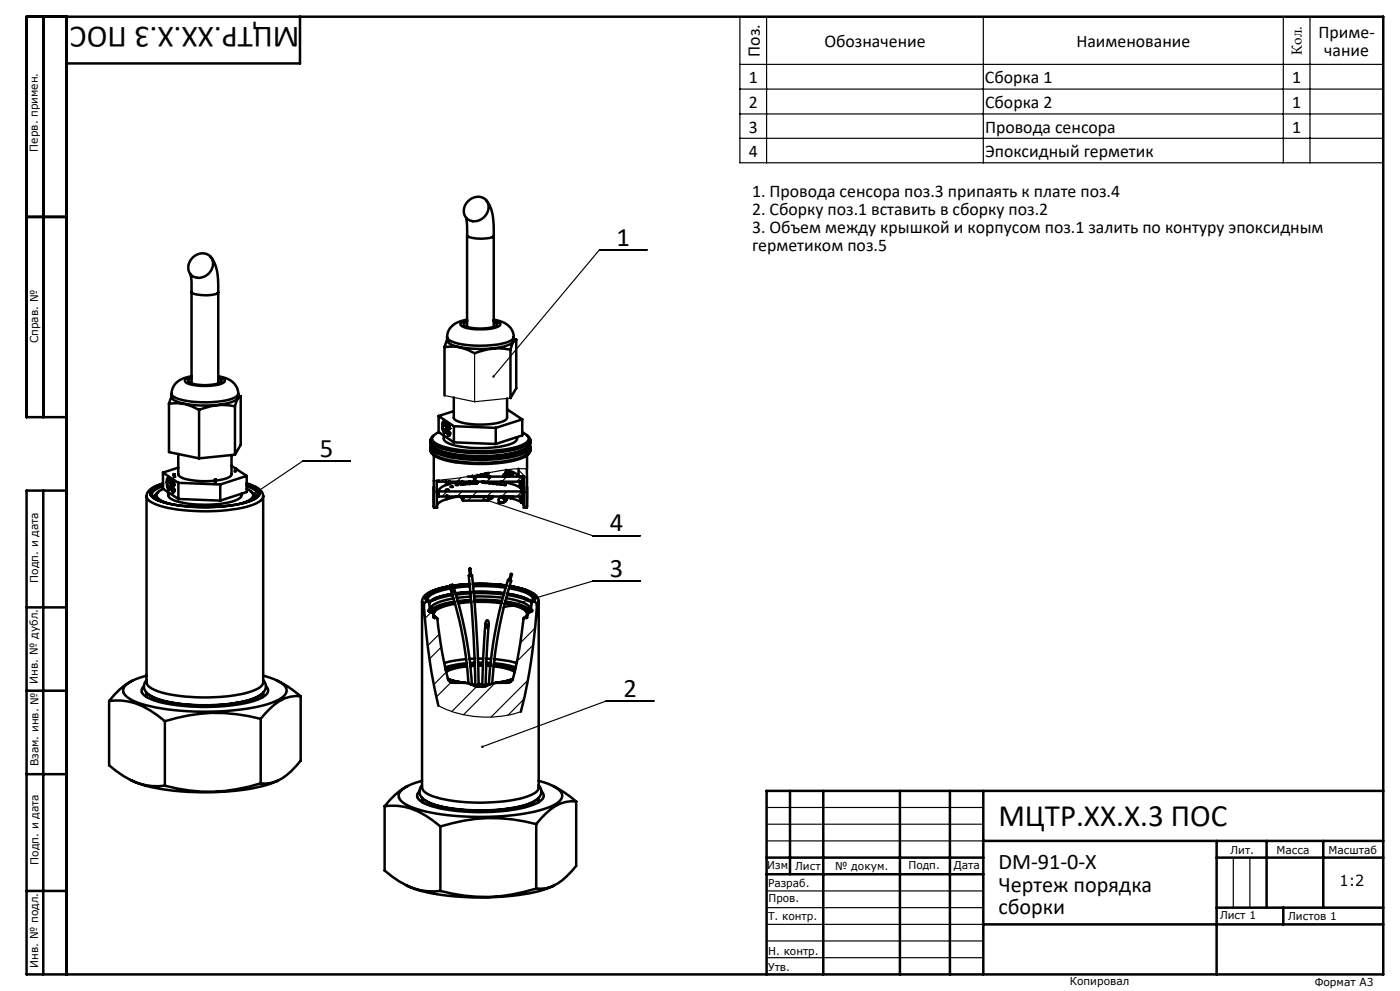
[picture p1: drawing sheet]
<svg xmlns="http://www.w3.org/2000/svg" width="420mm" height="297mm" viewBox="0 0 420 297" stroke-linecap="round" stroke-linejoin="round" font-family="sans-serif">
<g fill="none" stroke="#000" stroke-width=".35">
<path d="M222 5h193v43.8h-193zM222 19.3h193M230 5v43.8M295 5v43.8M385 5v43.8M393 5v43.8M222 26.7h193M222 34.1h193M222 41.4h193M194.1 74.9h-14.3l-31.7 38M133.4 118.5l9 1.9M142.4 105.9v14.5"/>
<path d="M153.1 119.3l-10.7 1.1M105.1 138.2h-14.3l-14.4 9.7M130.1 146.9l.9 .9M130.2 151.4l.8 .7M133.1 143.8l-.6 .6M134.1 147.3l-1.5 1.5M138.3 143.2l-1.2 1.2M138.6 147.3l-1.5 1.5M141.4 148.9l-1 1.1M143.1 142.8l-1.6 1.6M143.1 147.3l-1.5 1.5M145 149.9l-.1 .1"/>
<path d="M145.1 149.6l32.7 10.9h14.3M145.9 148.9l-.2 .3M147.6 142.8l-1.6 1.6M147.6 147.3l-1.5 1.5M150 148.9l.9 .1M150.3 149l1.3 1.4M152 142.8l-1.5 1.6M152.1 147.3l-1.5 1.5M152.5 142.4l-.2 .2M155.5 140.9l2.6 2.5M156.5 142.8l-1.5 1.6M156.6 147.3l-1.5 1.5"/>
<path d="M157.2 151.4l.7 .7M157.2 147l.9 .9M158.1 140.5a39 39 0 0 0-11.8 1.2l-8.6 1.6-7.6 .8M136.2 176.7l-.6 .5M192.1 174.2h-14.3l-26.7 7.8M128 180.3l-.8 .8M129.3 183.5l-1.8 1.9M131.8 190l-3.5 3.5M132.4 194l-3.6 3.5M151.1 182l3-1.4a.55 .55 0 0 0-.4 .7 .55 .55 0 0 0 .6 .3zM160 193.3l-4.9 4.9M160.5 188.2l-4.4 4.5"/>
<path d="M131.5 211.5a32.9 32.9 0 0 0 24.7 1.8M133.9 201.4l-3.8 3.8M135.3 204.5l-4.4 4.4M143 205.8l-7.5 7.5M148.6 204.7l-9.5 9.5M157.2 209.5l-4.8 4.8M158.4 203.9l-11.1 11M196.1 210.1h-14.2l-37.2 13.7M230 242h65M230 247h65M230 252h65M370 257v15"/>
<path d="M375 257v15M230 267h65M230 272h65M230 277h65M230 282h65M230 287h65"/>
</g>
<g fill="none" stroke="#000" stroke-width=".75">
<path d="M13 5v120M20 5v287M90 5v14h-70M145.8 59.9a11.7 11.7 0 0 1 2.3 7.4v30.6M8 65h12M57.6 77.4a3.5 3.5 0 0 1 3.7-1.4 3.5 3.5 0 0 1 2.6 2.9 4.2 4.2 0 0 1-2.3 3.8 4.2 4.2 0 0 1-4.4-.4 3.7 3.7 0 0 1 .4-4.9zM63.1 76.9a12.9 12.9 0 0 1 2.4 8.5v29.5M139.9 65.3l.3 4.2-.1 28.4M140.2 70.6l.1 .2a9.9 9.9 0 0 0 7.8 0v-.1M140.3 60.4a3.5 3.5 0 0 1 6.2 .8 4.2 4.2 0 0 1-1.8 4.3 4.2 4.2 0 0 1-4.7 0 3.6 3.6 0 0 1 .3-5.1zM57.2 82.3l.3 5.4M65.4 87.6v.1a9.9 9.9 0 0 1-7.8 .1l-.1-.3v27.4"/>
<path d="M140.1 95.8a6.2 6.2 0 0 0-5.9 4.5l-.1 .7M140.1 96.4l-1 .7a2.03 2.03 0 0 0 2.2 1.1 13.8 13.8 0 0 0 7.6-.6l.2-.3-.1-.4-.9-.5M140.1 96l-1.3 .4a.77 .77 0 0 0-.6 1 10.1 10.1 0 0 0 6.5 1.3 7.6 7.6 0 0 0 5.4-1.4l-.4-.7-1.6-.6M148.1 95.8a6.3 6.3 0 0 1 6 4.4v.8M51.5 118.9l-.8 2.1M51.5 118v1a2.1 2.1 0 0 0 1.9 1.5 29.1 29.1 0 0 0 17.2-.5l.4-.3a1.63 1.63 0 0 0 .5-1.7M51.5 118a3.1 3.1 0 0 0 2.8 1.8 30.5 30.5 0 0 0 15.7-.5l1-.6 .5-.7M57.5 112.7a6.7 6.7 0 0 0-5.8 3.9l-.2 1.4M57.5 113.3l-.7 .4-.3 .4a3.1 3.1 0 0 0 2.7 1.2 11.2 11.2 0 0 0 7.2-.9v-.5l-.9-.6M57.5 113l-.5 .1a1.5 1.5 0 0 0-1.5 1.2 7.5 7.5 0 0 0 5.4 1.4 10.3 10.3 0 0 0 6.5-1.4l.1-.2a2.09 2.09 0 0 0-2-1.1M65.5 112.7a6.1 6.1 0 0 1 6 5.1l-.1 .2M71.5 118.4l.7 .4"/>
<path d="M72.2 118.8l-.8 .5-.9 2.4M72.2 118.8v14.5l-1.7 3M133.3 104a13 13 0 0 1 9.1 1.9 17.9 17.9 0 0 1 10.7-1.1M133.3 104v14.5M134.1 101.9l-.8 2.1M134.1 101l.1 1.2a6.2 6.2 0 0 0 4.7 2 29 29 0 0 0 14.2-1.1l1-.8v-1.3M134.1 101l.1 .2a6.4 6.4 0 0 0 4.7 2.1 29.5 29.5 0 0 0 14.2-1.1l.8-.6 .2-.6M136.1 119.1v6.2a5.5 5.5 0 0 0 4.4 1.7 20.4 20.4 0 0 0 11.3-1.2l.3-.6v-5.8M154.1 101.5l.8 .3M154.9 101.8a1.87 1.87 0 0 0-1.3 1.6l-.5 1.4M154.9 101.8v14.6l-1.8 2.9v-14.5M20 125h-12v-120h407v287h-407v-145h12"/>
<path d="M50.7 121a13 13 0 0 1 9 1.8M50.7 121v14.5l9 1.9M53.5 136.1l.1 6.3a8.9 8.9 0 0 0 5.9 1.7h5M59.7 122.8v14.6M69.5 136.4v5.9a6.4 6.4 0 0 1-4.7 1.7M69.5 139.6l1.3 .9M70.5 121.7a17.6 17.6 0 0 0-10.8 1.1M70.5 121.7v14.6M70.5 136.3l-10.8 1.1M129.1 134.8a3.3 3.3 0 0 0 2.9 2.6l4.7 1.2M129.1 131.9l.1 1.3a7.9 7.9 0 0 0 5.3 2.6 46 46 0 0 0 22.6-1l.7-.4a2.06 2.06 0 0 0 1.3-2.5M129.1 134.8h.1"/>
<path d="M129.1 133.9v.9M129.3 133.4a1.45 1.45 0 0 0 1 2 32 32 0 0 0 15 2.4 27.2 27.2 0 0 0 13-2.6 1.37 1.37 0 0 0 .7-1.8M130 134.1a9.5 9.5 0 0 0 5.7 2.5 45.6 45.6 0 0 0 20.2-1l1.4-.6 1-.9M130.1 136.5l.1 15.6M130.1 130.5a1.55 1.55 0 0 0-1 1.5 1.55 1.55 0 0 0 1.2 1.4 32 32 0 0 0 15 2.4 27.2 27.2 0 0 0 13-2.6 1.49 1.49 0 0 0 .8-1.4 1.49 1.49 0 0 0-1-1.3M130.8 134.6a32.6 32.6 0 0 0 15.1 2.3 27.4 27.4 0 0 0 11.5-2.3M131.6 124.7l4.6 3M131.6 124.7v4.8l4.6 3.1M131.6 129.5l-1.1 .7a1.35 1.35 0 0 0-.9 1.3 1.35 1.35 0 0 0 .9 1.2 27.1 27.1 0 0 0 12.9 2.5 32.4 32.4 0 0 0 13.8-2.1l.6-.4a1.52 1.52 0 0 0 .8-1.6 1.52 1.52 0 0 0-1.4-1.2l-.5-.3M132.7 127.6l.1 1.2 .5 .9M132.7 127.6h.2M133.1 130.5a1.73 1.73 0 0 0 1.3 2.3 31.4 31.4 0 0 0 19.8-.2l.7-.6 .2-1"/>
<path d="M133.1 126.6h.4h-.2M133.3 126.6h-.2a2.54 2.54 0 0 0 .3 2.7l.2-.6 .2 .2-.1 .5-.4 .3M133.3 126.6l.3 .9M133.6 129.7h-.3M133.6 127.5l.2 .1-.1-.4a.84 .84 0 0 0-.6-1l-.4 .7v.7M133.7 129.3l-.4 .1M133.9 128.4l.4-1.4 .6 .6 .1 .8h-.1M133.9 128.4l.2 1.2 .4 1M134.1 128.7l.4 1.5 .3-.1 .1-.5 .2 .2-.3 .7-.3 .1M134.2 128.4h-.3M134.5 127.5l-.3 .2-.1 .6 .5 .3M134.5 127.5l.4 .9"/>
<path d="M134.6 128.6v.4l-.5-.3M134.6 128.7h-.5M134.8 127.4l-1.2 .1M134.8 127.5h-.3M134.9 130.5l-.4 .1M135 130.2h-.3M135 128.4h-.1M136.1 123.2l-4.5 1.5M136.2 127.7l12.5 .5M136.2 127.7v4.9M136.2 132.6l12.5 .5M136.9 138.6a52.7 52.7 0 0 0 13.6 .1"/>
<path d="M148.7 128.2v4.9M152.1 122.7l4.6 3M156.7 125.7l-8 2.5M156.7 125.7v4.8l-8 2.6M158.1 136.5v4M159.1 134.9a4 4 0 0 1-3.5 2.8l-5 1M159.1 133.9v1.1a3.8 3.8 0 0 1-2.8 2.1 46.3 46.3 0 0 1-24.7-.1l-1.8-1-.6-.7-.1-.5M13 147v145M46.4 148.9l-.3 .2M46.5 148.9v.4M46.5 148.8l-.1 .1M46.5 148.5l-.4 .3"/>
<path d="M47.5 147.4l-.5 .4a1.23 1.23 0 0 0-.4 1.7M48.9 144.9a6.6 6.6 0 0 0-4.9 3.3v56.4a4.5 4.5 0 0 0 3.4 2.6 54.3 54.3 0 0 0 28.4-.1l.9-.4a2.8 2.8 0 0 0 2.3-2.2v-55.8a3.3 3.3 0 0 1-2.7 2.4 52.3 52.3 0 0 1-23 1.6 18.4 18.4 0 0 1-8.6-2.7l-.7-1.3M48.9 145.7l-1.6 .7a2.06 2.06 0 0 0-1.7 1.9l.3 .6 1.5 1M48.9 145l-1.7 .6a2.39 2.39 0 0 0-2 2.6 8 8 0 0 0 5.1 2.6 53.3 53.3 0 0 0 24-.4l1.8-.8a1.96 1.96 0 0 0 1.6-2.5l-1.5-1.2-2.2-.9M48.9 145l-1.8 .6a2.39 2.39 0 0 0-2.1 2.6 5.9 5.9 0 0 0 4 2.3 50.8 50.8 0 0 0 26.4-.5l.8-.3a2.67 2.67 0 0 0 1.8-2.2 5.2 5.2 0 0 0-4-2.5M48.9 141.6l4.6 3.1M48.9 141.6v4.9l4.6 3M49 146.5l-.2 .1a2.61 2.61 0 0 0-1.8 1.9 4.2 4.2 0 0 0 3.2 2.3l.7 .2M50 144.5l.1 1.2 .5 1M50.2 144.5h-.2M50.4 147.5a2.06 2.06 0 0 0 1.9 2.5 33.2 33.2 0 0 0 18.6-.1 1.71 1.71 0 0 0 1.6-1.9M50.6 143.6l-.1-.1a2.59 2.59 0 0 0 .2 2.8l.2-.6 .1 .6-.1 .3-.3 .1"/>
<path d="M50.6 143.6l.3 .9M50.6 143.6h.3M50.8 143.5h-.3M50.9 144.5h.2l-.2-.7-.5-.6-.3 .6-.1 .7M50.9 146.6l-.3 .1M51.1 146.3h-.4M51.3 145.4l.1 1.1 .5 1M51.5 145.7l.4 1.4 .2-.1 .1-.5 .2 .3-.2 .7h-.3M51.6 145.3l-.3 .1M51.7 144.4l-.8 .1M51.9 144.4l-.3 .2-.1 .7 .5 .3M51.9 144.4l.3 1h.2l-.3-1.2-.4-.2-.4 .7v.7"/>
<path d="M51.9 144.4h.2M52 145.6v.4l-.5-.3M52 145.6l-.5 .1M52 142.2l.2 .7M52.1 144.4h-.3M52.2 147.5h-.3M52.3 142.1l.3 .8M52.4 147.1h-.4M53.5 140.2l-4.6 1.4M53.5 144.7v4.8M53.5 144.7l12.6 .5M53.5 149.5l12.6 .5"/>
<path d="M64.5 143.7l-.1 .8M64.8 143.8l-.1 .7M66.1 145.2v4.8M70.6 140.5l.3 .1zM70.6 140.5l-.3 .8M70.9 140.6l3.1 2M70.9 140.6l-.2 .7M74 144.9a6.4 6.4 0 0 1 4.9 3.2l.1 .7M74 146.5l.4 .2a1.66 1.66 0 0 1 1.3 2.4l-.9 .8-2.8 1.1M74 145.7l1.6 .7a2.6 2.6 0 0 1 1.8 1.8M74 142.6l-7.9 2.6M74 142.6v4.9l-7.9 2.5"/>
<path d="M75.4 147.4l.6 .6a1.19 1.19 0 0 1 .3 1.5M76.4 148.5l.6 .5M76.4 148.8l.4 .3M76.5 148.9v.4M77.4 148.2a2.8 2.8 0 0 1-2.2 1.8M77.4 148.2v.1M130.1 145.9l.1 6.2M131 144l.1 8.1h-.9M131.6 147.3l.1 1.5M131.6 147.2l.1 1.6M131.6 147.3h25M131.7 148.8h2.1"/>
<path d="M133.8 146.8h.7zM133.8 148.8l.2-.4 .4 .4M133.8 148.8h.6M133.8 144.4v.9M134 148.8l.2 .7zM134.2 149.5l-2.2 .9-.9 1M134.4 148.8h22.2M134.4 148.8l-.2 .7M134.4 149.5h-.2M134.5 144.4v.7M134.7 148.8l-.3 .7M134.8 144.4v.6"/>
<path d="M134.9 144.4v.6M135.1 145.9l.8-.1zM136.7 145.3h.8zM137.7 148.8l-3.3 .7M138 148.8l.4 .1 .1 .5 .3 .1M138 148.8h.1M138.4 148.8l.1 .2M138.5 145.2l-.7-.4v-.4a9.9 9.9 0 0 0-6 2.2l-.2 .7M138.5 144.4v.8M138.5 149v.2M138.5 149.2l.2 .2M138.6 148.8l.1 .1"/>
<path d="M138.7 148.9l-.2 .1M138.7 148.9v.3M138.7 148.8l.2 .5M138.7 149.2l.2 .1M138.7 148.8h.1M138.7 149.4h.2M138.7 149.2h-.2M138.8 149.6l.1 .4 7.5-.1M138.8 145.1l-.3 .1M138.8 144.4v.7M138.8 148.8h.1M138.9 149.3h.1"/>
<path d="M138.9 149.4l-.1 .2M138.9 148.8v.2M138.9 149.3l-.2 .1M138.9 149v.1M138.9 148.8h.1M138.9 149.1v.3M139 148.8v.1M139 148.9l-.1 .1M139.1 148.9h.1M139.1 148.8l-.1 .2M139.1 148.9l-.2 .2M139.1 148.9h7.2"/>
<path d="M139.2 148.9h.1M139.2 148.9l-.2 .1M139.2 148.8v.1M139.3 148.8l-.2 .1M140.3 142.8h6.1M140.7 144.9l.1 .1M140.7 144.4v.5M140.7 144.9l-1.9 .2M140.8 145l-2.2 .3M140.8 145h.1M140.9 144.4v.6M141.2 144.8l-.3 .2"/>
<path d="M141.2 144.4v.4M141.7 142.6v.2zM141.7 142.8h.1M142.1 142.8l.4 1.1 .3-1.1M142.1 144.4v.4M142.1 144.7l-.9 .1M142.8 144.4l-.1 .4h-.6M143.1 144.7l.1 .1M143.1 144.4v.3M143.1 144.7h-.3M143.2 142.8h.1M143.2 142.3v.5"/>
<path d="M143.2 142.7v.1M143.2 144.8l-2.3 .2M143.2 144.4v.4M144.6 144.4l.2 .2h.5v-.2M145.3 144.6l.6 .1zM145.3 141.9l-.4 .4-.3-.2M145.7 141.8v.8l-.2 .2-1.2-.1-.1-.6M145.7 142l.6 .1M146.3 141.7v.4M146.3 148.9l.2 .2M146.4 142.8l.3 .6 .3-.6M146.4 144.8h.7z"/>
<path d="M146.5 149.6l-.1 .3M146.5 149.1v.3M146.5 149.4v.2M146.6 141.7l-.3 .4M146.6 149.4v.1M146.6 149.5l-.1 .1M146.6 149.4h.2M146.6 148.8l-.3 .1M146.8 142.7l.2 .1M146.8 142.7l-.4 .1M146.8 142.7v.3M146.9 149.3l-.1 .1"/>
<path d="M146.9 149.3h.1M146.9 149.2h.1M146.9 149.2v.1M146.9 149.3l.1 .1M146.9 149.3l-.3 .1M146.9 149.2l-.4 .2M147 142.8h5.4M147 149.4l-.4 .1M147 148.8l-.5 .3M147 149.3v.1M147.1 148.9l.2-.1-.4 .5M147.1 149.1l-.1 .2"/>
<path d="M147.2 149.2l-.3 .3M147.2 149.2l-.2 .1M147.2 149.1v.1M147.2 149.1h.1M147.2 149v.1M147.2 149l-.1 .1M147.2 149v.2M147.2 149h.1M147.4 149.2l-.3 .1M147.4 149v.2M147.4 149.3h.1M147.4 149.3l-1.1 .7"/>
<path d="M147.4 149.3l-1 .6M147.5 149l-.3 .3M147.5 149l-.1 .2M147.5 148.9v.1M147.5 148.8l.1 .1M147.6 148.8h.1M147.6 144.9h.7zM147.6 148.9l-.5 .2M147.7 148.9l-.3 .4M147.7 148.8v.1M147.8 148.9l-.2 .2M147.8 148.9h-.1"/>
<path d="M147.9 148.8l-.1 .1M148.8 145.1h.6zM149.8 149l-.2 1.6h1.5l.6-.3-.1-.4M149.8 149h1.1l.5 .7M149.9 150.6h.5M150 145.2h.6zM150 148.9l-.2 .1M150.3 144.4a12.3 12.3 0 0 1 6.1 2.2l.2 .7M150.4 148.8v.1M150.4 148.9l.3 .1M150.4 148.9v.1M150.7 148.8v.2"/>
<path d="M150.7 149h.1M151 148.8l-.2 .2 .7 .1M151 142.3v.4l1.4 .1M151 142.3l1.2 .1M151.1 145.3l.6 .1zM151.4 149.7l.2 .2M151.4 149.7h.4M151.5 149.7h.1M151.5 149.7h.3M151.5 149.7h-.1M151.5 149h.1M151.5 149v.7"/>
<path d="M151.6 141.7v.4M151.6 141.7l1.8 .2M151.6 149l.2 .7M151.6 148.8l-.1 .2M151.6 148.8h.1M151.6 148.8h.3M151.9 148.8l-.3 .2M152 149h.1M152 149l-.1 .9h-.3M152 148.8l-.2 1.1M152 149.2l1.2 .1M152 148.8h.1"/>
<path d="M152.2 142.4l.2 .4M152.2 142.4h.4M152.2 148.8l-.2 .2M152.5 142.8h4.7l-.1 9.3h.9M152.6 142.4l-.1 .4M152.6 148.8h.3M152.8 142.3v.4l-.3 .1M152.8 142.4l.6 .1M152.8 142.3l-1.4-.2-.4 .2M152.8 142.3l-.2 .1M152.9 148.8h.1M152.9 148.8v.2h.5"/>
<path d="M153.2 149.3l2 .6 1.3 .7M153.2 149v.3M153.4 148.8h.1M153.4 141.9v.6M153.4 148.8v.2M153.7 148.8l-.5 .5M153.9 141.6v.6l-.5 .3M153.9 141.6l-1.9-.2-.4 .3M153.9 141.6l-.5 .3M155.5 140.5l.1 2.3a5.9 5.9 0 0 0-3.9-2M156 144.4v1.8M156 148.8v.4"/>
<path d="M156 149.2l.1 .1M156 149.2l.5 1.4M156.1 149.3l.6 .1M156.1 149.3l.5 1.4M156.1 144.4v1.9M156.1 148.8v.5M156.5 150.6l.1 .1M156.6 150.7l.6 .7M156.6 142.8v1.6h-25v-.5M156.6 147.3v1.5M156.6 147.2v1.6M156.7 149.4l-.1 1.3"/>
<path d="M156.7 149.4h.1M156.7 142.8v6.6M158 140.5v11.6M158.1 145.9l-.1 6.2M128.2 179.7l.4 .8M128.2 179.7h.1M134.9 175.7a13.4 13.4 0 0 0-7.8 3.1l-.5 1.4M135 176.1l1.4 4.3a113.2 113.2 0 0 1 4.1 24.5M135.1 176.4a14 14 0 0 0-6.5 2.5l-.4 .8M135.6 178a13.7 13.7 0 0 0-7 2.5M135.6 178l-3.6 .8-2.1 .8M135.7 178.4a15.6 15.6 0 0 0-7 2.3"/>
<path d="M135.8 175.3a2.06 2.06 0 0 1 .2 2l-.6-.4-.5-1.3M135.8 175.3l-.9 .3M135.9 175.6l5-.6zM136 175.8a115.7 115.7 0 0 1 5.6 29.5M136 179.3a13.1 13.1 0 0 0-6.4 2.4 1.33 1.33 0 0 0 .4 2.2M140.9 175.1l-5 .5M140.9 175.7l-4.8 .5M141.1 177.4l-4.5 .4M141.1 177.5l-4.5 .4M141.1 177.8l-4.4 .4M141.2 178.8l-4.2 .4M141.3 172.4l-.2-1.9h-.3l.2 2"/>
<path d="M141.3 179.8l-4 .4M141.9 175l6.8 .1 3.2 .4-5.5-.5h-4.5l6 .2 4 .3M141.9 175.7h4.5l5.3 .4M142.1 177.4l3.5-.1 5.6 .5M142.1 177.4l5 .1 4.1 .3M142.1 177.8h3.5l5.5 .3M142.2 178.7l8.7 .4M142.3 179.8l3.3-.1 5 .4M151.9 179.3a12.3 12.3 0 0 1 7.1 2.7 1.34 1.34 0 0 1-.7 1.9M152.2 178.3a15.9 15.9 0 0 1 7.4 2.4M152.2 177.9a13.9 13.9 0 0 1 7.4 2.6M152.2 178l2.9 .5 3.2 1.1"/>
<path d="M152.4 173.8a127.3 127.3 0 0 0-5.8 31.5l-.9-.1M152.7 176.3a14.4 14.4 0 0 1 7 2.6 1.02 1.02 0 0 1-.1 1.6M152.8 173.8h-.4l1 .3-.3-.2M152.9 175.6a16.2 16.2 0 0 1 8 2.9l.6 .9 .1 .8M153.3 172l-.6 1.9 .2 .1h.1l.6-1.9M153.3 172l.3 .1zM153.4 174.1a127.2 127.2 0 0 0-5.7 30.8M8 182h12M127.2 181.4a182.1 182.1 0 0 0 4.3 30.1M128.1 180.3h-.2a.92 .92 0 0 0-.7 1.1M128.1 180.3a1.43 1.43 0 0 1 .3-2.3 16 16 0 0 1 6.5-2.3 15.2 15.2 0 0 0-6.8 2.7 1.36 1.36 0 0 0 .1 1.9M128.1 180.3h.1"/>
<path d="M128.2 180.3l.6 .5 .1 1.9-.3 .2 .1 .3M128.6 183.1l.1 .1M128.7 183.2l1.3 .7M130 184.2l1 1M130 183.9l.1 1.1M130 185l.3 .2M130.1 185l.2 .2M130.3 185.2h.7M130.5 184.7l.6 .5M131 185.2l.2 .1a110.4 110.4 0 0 0 3.4 18.6l.9 .6 .8 .1M136.3 180.3a12.5 12.5 0 0 0-6.8 2.5l-.2 .3M136.4 180.5a12.3 12.3 0 0 0-6.8 2.5l-.2 .4"/>
<path d="M136.5 180.7a11.6 11.6 0 0 0-6.3 2.3l-.3 .9M136.5 181a11.2 11.2 0 0 0-6.1 2.3 1.12 1.12 0 0 0 .1 1.6M139.8 197.6l-4.2 .5-2.3 .6M140 198.8l-3.5 .4-2.9 .8M140 199.2a17.5 17.5 0 0 0-6.3 1.6M140.1 199.7a15.5 15.5 0 0 0-6.2 1.7M141.3 180.1l-3.9 .3M141.3 180.2l-3.9 .4M141.4 180.4l-3.9 .4M142.3 180h3.3l5 .4M142.3 180.2h4l4.2 .3M142.3 180.4h3.9l4.3 .4"/>
<path d="M142.4 197.4l-1.6 .1M142.4 199.1h-1.4M142.4 198.6l-1.4 .1M142.5 199.5l-1.4 .1M143.4 197.4h1.6M143.4 198.6h1.5M143.4 199h1.5M143.4 199.5h1.5M145.6 187l-.6 8.6-.3 10.2M145.9 199.1h1.2M145.9 199.5l1.2 .1M145.9 186.1l.3-.2a1.54 1.54 0 0 1-.1 2.2l-.4-.2-.1-.5z"/>
<path d="M145.9 198.6l1.3 .1M145.9 197.4l1.4 .1M146.6 187l-.8 12.7-.1 5.9h.1M148.1 199.7a15.4 15.4 0 0 1 6.3 1.7M148.1 199.2h.3a16.9 16.9 0 0 1 6.1 1.6M148.2 198.8l3.5 .4 3 .8M148.3 197.6l4.4 .5 2.3 .6M151.4 180.9a12.2 12.2 0 0 1 6.4 2.3 1.16 1.16 0 0 1 0 1.6M151.5 180.7a12.4 12.4 0 0 1 6.5 2.3l.3 .9M151.6 180.5a12.8 12.8 0 0 1 7 2.5l.2 .4M151.6 180.3a12.3 12.3 0 0 1 7.1 2.5l.3 .3M157.3 185.2l-.2 .1a103.9 103.9 0 0 1-3.5 18.7l-1 .6h-.6"/>
<path d="M157.3 185.2h.6M157.8 184.6l-.6 .6M158.1 185.1l-.2 .1M158.3 183.9l-.1 1.1-.3 .2M158.3 184.2l-1 1M160 180.3l-.5 .5-.2 1.9 .4 .4-1.4 .8M160 180.3a1.59 1.59 0 0 0 .4-1.6 1.59 1.59 0 0 0-1.2-1.1l-2.4-1-3.9-1a14.5 14.5 0 0 1 7.3 2.8 1.31 1.31 0 0 1-.1 1.9M160 180.3h.1M160.1 180.3l.3 .1a.93 .93 0 0 1 .7 1M161.1 181.4a168.9 168.9 0 0 1-4.9 31.9M161.6 180.2v55.8a2.97 2.97 0 0 1-2.4 2.3 48.4 48.4 0 0 1-20.4 2 26 26 0 0 1-11-2.7 2.2 2.2 0 0 1-1.2-1.6v-55.8l.6 1.2M161.6 180.2l-.5 1.2"/>
<path d="M8 207h12M32.7 210.1a18.8 18.8 0 0 1 14.6 4.3l2.2 1.7M32.7 210.1v19.3a21.3 21.3 0 0 0 14.8 6.2l2-.1M39.7 204l-.4 .2a18.6 18.6 0 0 0-6.6 5.9M43.2 205.6a1.77 1.77 0 0 0-.7 1.8 1.77 1.77 0 0 0 1.3 1.4 30.9 30.9 0 0 0 13.2 2.9 55.5 55.5 0 0 0 20.4-2.1l1-.4a2.45 2.45 0 0 0 2-2.7l-.6-.8M44 203.8a2.85 2.85 0 0 0 1.1 4.7 37.2 37.2 0 0 0 16.2 2.8 39.4 39.4 0 0 0 15.9-2.5 3.2 3.2 0 0 0 2.2-4.4l-.4-.6M44 202.5a12.1 12.1 0 0 0-6.8 3.4 2.28 2.28 0 0 0 1.2 3.2 32.1 32.1 0 0 0 13.8 3.7 76.1 76.1 0 0 0 29.3-2.2l2.1-.9a3.3 3.3 0 0 0 2.4-3.1 5.4 5.4 0 0 0-3.7-3l-3.3-1.1M44 207.6l.1 1.3M49.5 216.1v19.4M78.2 215.4a49 49 0 0 0-28.7 .7M78.2 215.4v19.4M78.4 208.1a16.6 16.6 0 0 1-8.4 2.8 55.2 55.2 0 0 1-23.1-1.5l-2.1-1.2"/>
<path d="M79 207.5l-.2 1.4M83.2 204l.6 .3a29 29 0 0 1 6.4 4.4M90.2 208.7a10.8 10.8 0 0 0-9.2 3.7l-2.8 3M90.2 208.7v19.3a16.8 16.8 0 0 1-8.8 6.6l-3.2 .2M134.4 203.4l2.3 .8 3.1 .5M134.4 203.5l1.9 .6 3.1 .5M135.2 204.4l1.1 .2M136.3 204.6h3.1M139.4 204.6l.9 .1a6.8 6.8 0 0 0 7.4 .1l1.1-.2M142.6 205.7a381.3 381.3 0 0 0-2-33.2l1-.1a377.4 377.4 0 0 1 2 33.4M142.6 205.6h-.2M142.6 205.2h-1.1"/>
<path d="M142.6 205.1h-1M143.6 205.2h1.1M143.6 205.1h1.1M143.6 205.6h1.1M145.7 205.1h.9M148.8 204.6h3.2M153.1 204.4l-1.1 .2M153.8 203.5l-1.9 .6-3.1 .5M153.9 203.4l-3 .9-2.5 .4M8 232h12M39.1 233.7a43.8 43.8 0 0 0 17 3.6 71.4 71.4 0 0 0 25.4-2.5l2.1-1M78.2 234.8a49 49 0 0 1-28.7 .7"/>
<path d="M122.4 235.5l-.4 .3a18.6 18.6 0 0 0-6.6 5.8M125.8 237.2a1.73 1.73 0 0 0 .5 3 31.2 31.2 0 0 0 14.3 3.1 48.6 48.6 0 0 0 20.5-2.6l.7-.4a1.87 1.87 0 0 0 .9-2.9l-.2-.2M126.6 235.4a2.75 2.75 0 0 0 .9 4.4 27.5 27.5 0 0 0 12.4 2.9 46.6 46.6 0 0 0 19.5-2.1 3.6 3.6 0 0 0 2.9-3.9l-.7-1.3M126.6 234a12.1 12.1 0 0 0-6.8 3.6 2.2 2.2 0 0 0 1.1 2.9 29.4 29.4 0 0 0 13.3 3.8 80.2 80.2 0 0 0 28.7-1.7 8.4 8.4 0 0 0 5.7-3.5 2.44 2.44 0 0 0-1.5-2.8l-2.5-1.4-3-.9M126.6 239.1l.2 1.4M161 239.6a19.3 19.3 0 0 1-9.9 3 51.5 51.5 0 0 1-21.9-1.8l-1.5-.8M161.6 239.1l-.1 1.4M165.9 235.5l.6 .3M166.5 235.9a29 29 0 0 1 6.4 4.3M237 237v25M247 237v55M270 237v55"/>
<path d="M285 237v55M295 237v55M415 237h-185v55M115.4 241.6a18.8 18.8 0 0 1 14.5 4.4l2.2 1.7M115.4 241.6v19.3a21.8 21.8 0 0 0 14.8 6.3l1.9-.2M132.1 247.7v19.3M160.9 247a49 49 0 0 0-28.8 .7M160.9 247v19.3M172.9 240.2a10.8 10.8 0 0 0-9.2 3.7l-2.8 3.1M172.9 240.2v19.3a16.8 16.8 0 0 1-8.9 6.7l-3.1 .1M230 257h65M295 252h120"/>
<path d="M365 252v40M365 257h50M380 252v20M397 252v20M8 267h12M121.8 265.3a41.3 41.3 0 0 0 15.9 3.4 73.6 73.6 0 0 0 26.3-2.4l2.3-.9M160.9 266.3a49 49 0 0 1-28.8 .7M230 262h65M295 277h120M365 272h50M385 272v5"/>
<circle cx="52.2" cy="142.1" r=".13"/>
<circle cx="64.7" cy="143.8" r=".14"/>
</g>
<path d="M147.8 112.6l-.1 .5 .4-.2-.3 .2a.37 .37 0 0 0 .5 0 .37 .37 0 0 0 0-.5 .37 .37 0 0 0-.5 0zM144.4 223.6v.3l.3-.1-.3 .1a.37 .37 0 0 0 .5 .2 .37 .37 0 0 0 .1-.6 .37 .37 0 0 0-.6 .1zM151.1 182l3-1.4a.55 .55 0 0 0-.4 .7 .55 .55 0 0 0 .6 .3zM144.7 149.4l.4 .2-.4-.2a.37 .37 0 0 0 .4 .5 .37 .37 0 0 0 .3-.5 .37 .37 0 0 0-.7 0zM76.2 147.6l-.1 .5 .3-.2-.3 .2a.36 .36 0 0 0 .5 .1 .36 .36 0 0 0 .1-.6 .36 .36 0 0 0-.5 0z" fill="#000"/>
<g font-size="9.3">
<text x="89.8" y="8.1" transform="rotate(-180 89.8 8.1)">МЦТР.XX.X.3 ПОС</text>
<text x="299.5" y="247.5">МЦТР.XX.X.3 ПОС</text>
</g>
<g font-size="8">
<text x="185" y="73.6">1</text>
<text x="96" y="136.9">5</text>
<text x="182.9" y="159.3">4</text>
<text x="182.9" y="172.9">3</text>
<text x="187" y="208.8">2</text>
</g>
<g font-size="6.7">
<text x="299.5" y="260.4">DM-91-0-X</text>
<text x="299.5" y="267.2">Чертеж порядка</text>
<text x="299.5" y="274">сборки</text>
</g>
<g font-size="5.3">
<text x="395.6" y="11.4">Приме-</text>
<text x="228" y="17" transform="rotate(-90 228 17)">Поз.</text>
<text x="247.3" y="14.1">Обозначение</text>
<text x="322.9" y="14.1">Наименование</text>
<text x="397.3" y="16.8">чание</text>
<text x="224.6" y="25">1</text>
<text x="295.5" y="25">Сборка 1</text>
<text x="387.6" y="25">1</text>
<text x="224.7" y="32.4">2</text>
<text x="295.5" y="32.4">Сборка 2</text>
<text x="387.7" y="32.4">1</text>
<text x="224.7" y="39.8">3</text>
<text x="295.5" y="39.8">Провода сенсора</text>
<text x="387.7" y="39.8">1</text>
<text x="224.7" y="47.1">4</text>
<text x="295.5" y="47.1">Эпоксидный герметик</text>
<text x="225.6" y="59">1. Провода сенсора поз.3 припаять к плате поз.4</text>
<text x="225.6" y="64.4">2. Сборку поз.1 вставить в сборку поз.2</text>
<text x="225.6" y="69.8">3. Объем между крышкой и корпусом поз.1 залить по контуру эпоксидным</text>
<text x="225.6" y="75.3">герметиком поз.5</text>
</g>
<text font-size="4.6" x="401.8" y="265.7">1:2</text>
<text font-size="4.5" x="390.6" y="16.5" transform="rotate(-90 390.6 16.5)">Кол.</text>
<g font-size="3.3">
<text x="11.4" y="45.4" transform="rotate(-90 11.4 45.4)">Перв. примен.</text>
<text x="11.4" y="102.9" transform="rotate(-90 11.4 102.9)">Справ. №</text>
<text x="11.5" y="174.7" transform="rotate(-90 11.5 174.7)">Подп. и дата</text>
<text x="11.4" y="204.9" transform="rotate(-90 11.4 204.9)">Инв. № дубл.</text>
<text x="11.6" y="229.6" transform="rotate(-90 11.6 229.6)">Взам. инв. №</text>
<text x="369.2" y="255.9">Лит.</text>
<text x="382.9" y="255.9">Масса</text>
<text x="398.6" y="255.9">Масштаб</text>
<text x="11.6" y="259.2" transform="rotate(-90 11.6 259.2)">Подп. и дата</text>
<text x="230.2" y="260.5">Изм.</text>
<text x="238.5" y="260.6">Лист</text>
<text x="250.5" y="260.6">№ докум.</text>
<text x="272.5" y="260.5">Подп.</text>
<text x="286.1" y="260.5">Дата</text>
<text x="230.4" y="265.7">Разраб.</text>
<text x="230.4" y="275.7">Т. контр.</text>
<text x="230.5" y="270.4">Пров.</text>
<text x="366" y="275.5">Лист 1</text>
<text x="386.4" y="275.6">Листов 1</text>
<text x="230.5" y="286.2">Н. контр.</text>
<text x="11.5" y="290" transform="rotate(-90 11.5 290)">Инв. № подл.</text>
<text x="230.4" y="291">Утв.</text>
<text x="320.9" y="295.2">Копировал</text>
<text x="394.4" y="295.6">Формат А3</text>
</g>
</svg>
